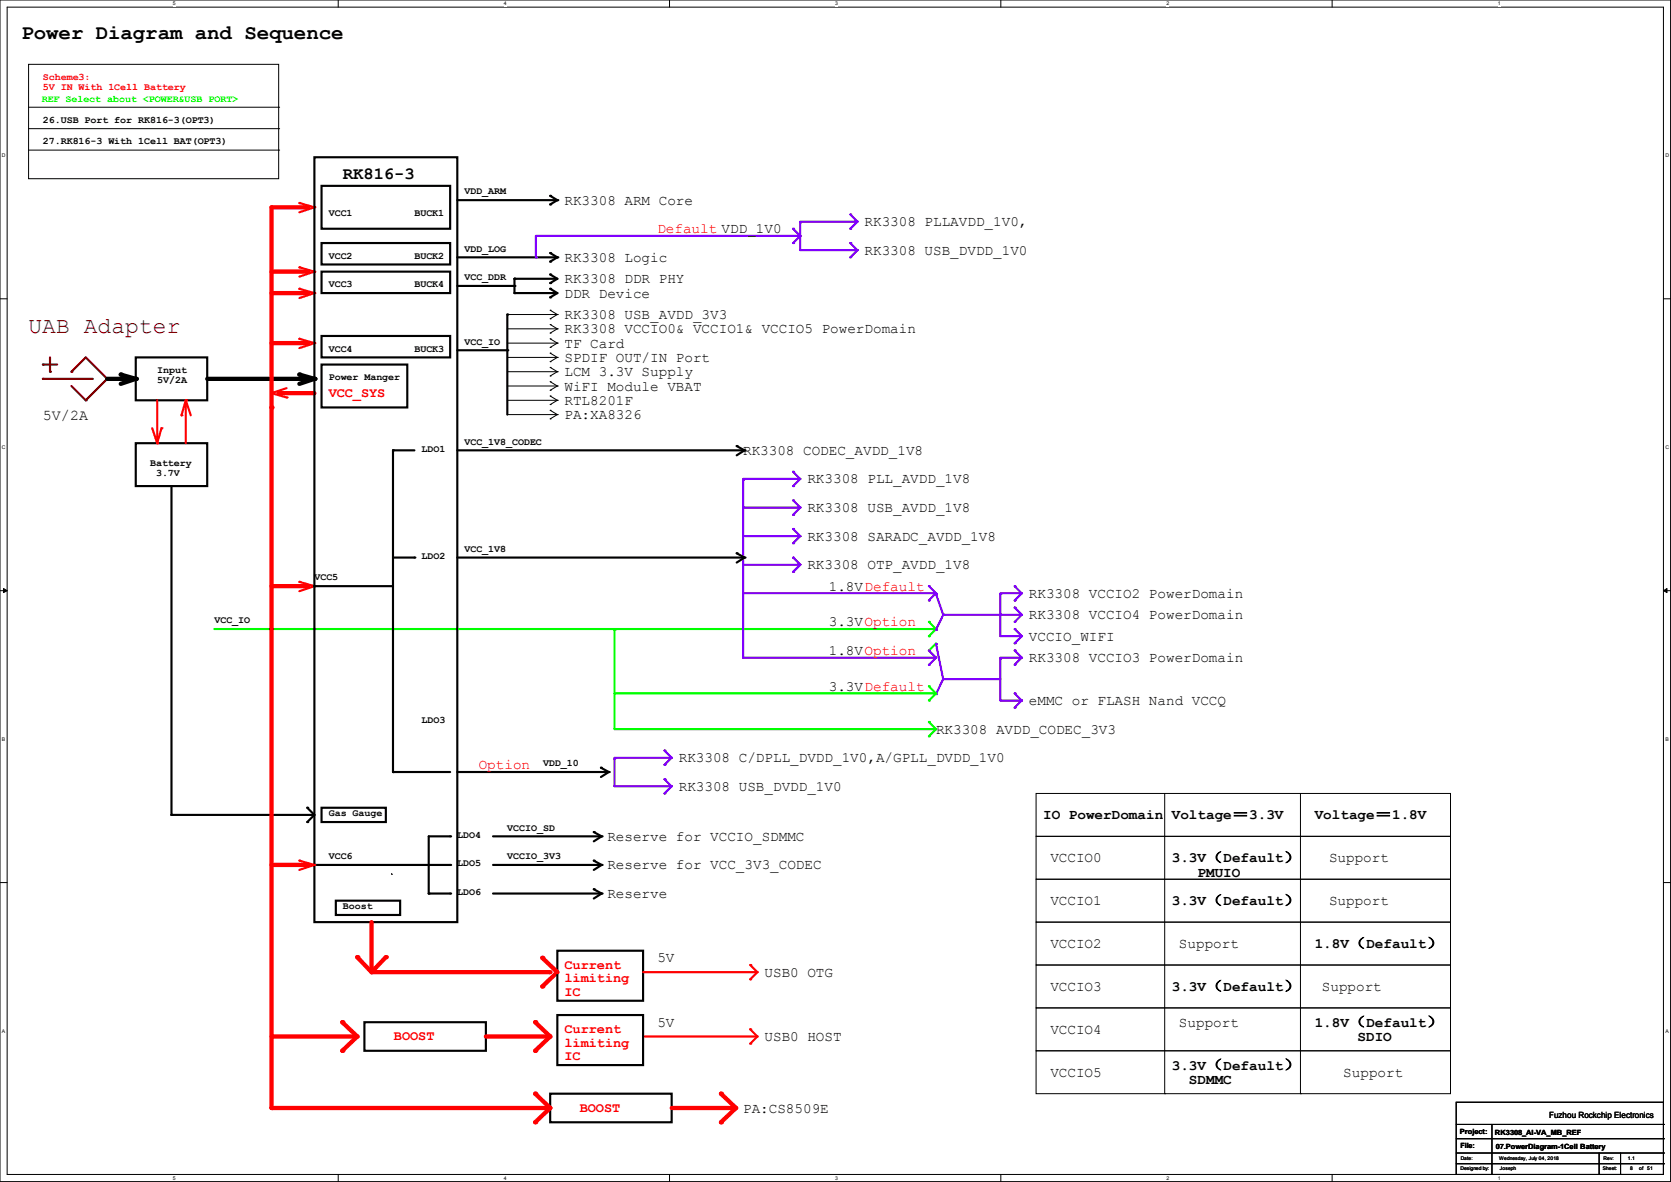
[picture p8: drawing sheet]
<svg xmlns="http://www.w3.org/2000/svg" width="297mm" height="210mm" viewBox="0 0 297 210" stroke-linecap="round" stroke-linejoin="round" font-family="sans-serif">
<path d="M0 0h296.9v209.9h-296.9zM1.3 1.3h294.4v207.4h-294.4z" fill="none" stroke="#000" stroke-width=".18"/>
<g fill="#fff">
<path d="M30.7 .1h.5v1h-.5z"/>
<path d="M30.7 208.8h.5v1h-.5z"/>
</g>
<path d="M60.1 0v1.3M60.1 208.7v1.2" fill="none" stroke="#000" stroke-width=".18"/>
<g fill="#fff">
<path d="M89.5 .1h.5v1h-.5z"/>
<path d="M89.5 208.8h.5v1h-.5z"/>
</g>
<path d="M119 0v1.3M119 208.7v1.2" fill="none" stroke="#000" stroke-width=".18"/>
<g fill="#fff">
<path d="M148.4 .1h.5v1h-.5z"/>
<path d="M148.4 208.8h.5v1h-.5z"/>
</g>
<path d="M177.9 0v1.3M177.9 208.7v1.2" fill="none" stroke="#000" stroke-width=".18"/>
<g fill="#fff">
<path d="M207.3 .1h.5v1h-.5z"/>
<path d="M207.3 208.8h.5v1h-.5z"/>
</g>
<path d="M236.8 0v1.3M236.8 208.7v1.2" fill="none" stroke="#000" stroke-width=".18"/>
<g fill="#fff">
<path d="M266.2 .1h.5v1h-.5z"/>
<path d="M266.2 208.8h.5v1h-.5z"/>
<path d="M.3 27.2h.7v1h-.7z"/>
<path d="M296 27.2h.6v1h-.6z"/>
<path d="M.3 79h.7v1h-.7z"/>
<path d="M296 79h.6v1h-.6z"/>
</g>
<path d="M0 53.1h1.3M295.7 53.1h1.2" fill="none" stroke="#000" stroke-width=".18"/>
<g fill="#fff">
<path d="M.3 130.9h.6v1h-.6z"/>
<path d="M296 130.9h.6v1h-.6z"/>
</g>
<path d="M0 104.9h1.3M295.7 104.9h1.2" fill="none" stroke="#000" stroke-width=".18"/>
<path d="M.6 104.6l.7 .3-.7 .4zM295.7 104.9l.6-.3v.7z" fill="#000" stroke="#000" stroke-width=".18"/>
<g fill="#fff">
<path d="M.3 182.7h.6v1h-.6z"/>
<path d="M296 182.7h.5v1h-.5z"/>
</g>
<path d="M0 156.8h1.3M295.7 156.8h1.2" fill="none" stroke="#000" stroke-width=".18"/>
<path d="M166.4 129.5l-1.3 1.3" fill="none" stroke="#0f0" stroke-width=".38"/>
<circle cx="165.1" cy="130.8" r=".19" fill="#0f0"/>
<path d="M109.2 129.5h57" fill="none" stroke="#0f0" stroke-width=".38"/>
<circle cx="166.2" cy="129.5" r=".19" fill="#0f0"/>
<path d="M165.1 128.3l1.3 1.2" fill="none" stroke="#0f0" stroke-width=".38"/>
<circle cx="165.1" cy="128.3" r=".19" fill="#0f0"/>
<path d="M177.8 105.5v7.5" fill="none" stroke="#8000ff" stroke-width=".38"/>
<circle cx="177.8" cy="105.5" r=".19" fill="#8000ff"/>
<path d="M180.3 104.1l1.3 1.3" fill="none" stroke="#8000ff" stroke-width=".38"/>
<circle cx="180.3" cy="104.1" r=".19" fill="#8000ff"/>
<path d="M181.6 105.4l-1.3 1.3" fill="none" stroke="#8000ff" stroke-width=".38"/>
<circle cx="180.3" cy="106.7" r=".19" fill="#8000ff"/>
<path d="M177.8 105.4h3.7" fill="none" stroke="#8000ff" stroke-width=".38"/>
<circle cx="181.5" cy="105.4" r=".19" fill="#8000ff"/>
<path d="M180.3 107.9l1.3 1.3" fill="none" stroke="#8000ff" stroke-width=".38"/>
<circle cx="180.3" cy="107.9" r=".19" fill="#8000ff"/>
<path d="M181.6 109.2l-1.3 1.3" fill="none" stroke="#8000ff" stroke-width=".38"/>
<circle cx="180.3" cy="110.5" r=".19" fill="#8000ff"/>
<path d="M177.8 109.2h3.7" fill="none" stroke="#8000ff" stroke-width=".38"/>
<circle cx="181.5" cy="109.2" r=".19" fill="#8000ff"/>
<path d="M167.8 109.2h10" fill="none" stroke="#8000ff" stroke-width=".38"/>
<circle cx="167.8" cy="109.2" r=".19" fill="#8000ff"/>
<path d="M132.1 105.4h34.1" fill="none" stroke="#8000ff" stroke-width=".38"/>
<circle cx="166.2" cy="105.4" r=".19" fill="#8000ff"/>
<path d="M38.1 111.8h128.1" fill="none" stroke="#0f0" stroke-width=".38"/>
<circle cx="166.2" cy="111.8" r=".19" fill="#0f0"/>
<path d="M166.4 111.8l-1.3 1.2" fill="none" stroke="#0f0" stroke-width=".38"/>
<circle cx="165.1" cy="113" r=".19" fill="#0f0"/>
<path d="M165.1 110.5l1.3 1.3" fill="none" stroke="#0f0" stroke-width=".38"/>
<circle cx="165.1" cy="110.5" r=".19" fill="#0f0"/>
<path d="M167.6 109.2l-1.2 2.7" fill="none" stroke="#8000ff" stroke-width=".38"/>
<circle cx="166.4" cy="111.9" r=".19" fill="#8000ff"/>
<path d="M165.1 104.1l1.3 1.3" fill="none" stroke="#8000ff" stroke-width=".38"/>
<circle cx="165.1" cy="104.1" r=".19" fill="#8000ff"/>
<path d="M166.4 105.4l-1.3 1.3" fill="none" stroke="#8000ff" stroke-width=".38"/>
<circle cx="165.1" cy="106.7" r=".19" fill="#8000ff"/>
<path d="M166.4 105.5l1.2 3.7" fill="none" stroke="#8000ff" stroke-width=".38"/>
<circle cx="166.4" cy="105.5" r=".19" fill="#8000ff"/>
<path d="M141 88.9l1.2 1.3" fill="none" stroke="#8000ff" stroke-width=".38"/>
<circle cx="141" cy="88.9" r=".19" fill="#8000ff"/>
<path d="M142.2 85.1l-1.2 1.3" fill="none" stroke="#8000ff" stroke-width=".38"/>
<circle cx="141" cy="86.4" r=".19" fill="#8000ff"/>
<path d="M141 83.8l1.2 1.3" fill="none" stroke="#8000ff" stroke-width=".38"/>
<circle cx="141" cy="83.8" r=".19" fill="#8000ff"/>
<path d="M132.1 85.1h10" fill="none" stroke="#8000ff" stroke-width=".38"/>
<circle cx="142.1" cy="85.1" r=".19" fill="#8000ff"/>
<path d="M142.2 90.2l-1.2 1.2" fill="none" stroke="#8000ff" stroke-width=".38"/>
<circle cx="141" cy="91.4" r=".19" fill="#8000ff"/>
<path d="M132.1 85.2v31.6" fill="none" stroke="#8000ff" stroke-width=".38"/>
<circle cx="132.1" cy="85.2" r=".19" fill="#8000ff"/>
<path d="M132.1 90.2h10" fill="none" stroke="#8000ff" stroke-width=".38"/>
<circle cx="142.1" cy="90.2" r=".19" fill="#8000ff"/>
<path d="M132.1 95.2h10" fill="none" stroke="#8000ff" stroke-width=".38"/>
<circle cx="142.1" cy="95.2" r=".19" fill="#8000ff"/>
<path d="M142.2 95.2l-1.2 1.3" fill="none" stroke="#8000ff" stroke-width=".38"/>
<circle cx="141" cy="96.5" r=".19" fill="#8000ff"/>
<path d="M141 94l1.2 1.2" fill="none" stroke="#8000ff" stroke-width=".38"/>
<circle cx="141" cy="94" r=".19" fill="#8000ff"/>
<path d="M141 99.1l1.2 1.2" fill="none" stroke="#8000ff" stroke-width=".38"/>
<circle cx="141" cy="99.1" r=".19" fill="#8000ff"/>
<path d="M132.1 100.3h10" fill="none" stroke="#8000ff" stroke-width=".38"/>
<circle cx="142.1" cy="100.3" r=".19" fill="#8000ff"/>
<path d="M142.2 100.3l-1.2 1.3" fill="none" stroke="#8000ff" stroke-width=".38"/>
<circle cx="141" cy="101.6" r=".19" fill="#8000ff"/>
<path d="M180.3 111.8l1.3 1.2" fill="none" stroke="#8000ff" stroke-width=".38"/>
<circle cx="180.3" cy="111.8" r=".19" fill="#8000ff"/>
<path d="M181.6 113l-1.3 1.3" fill="none" stroke="#8000ff" stroke-width=".38"/>
<circle cx="180.3" cy="114.3" r=".19" fill="#8000ff"/>
<path d="M177.8 113h3.7" fill="none" stroke="#8000ff" stroke-width=".38"/>
<circle cx="181.5" cy="113" r=".19" fill="#8000ff"/>
<path d="M184.1 156.2h73.7v7.6h-73.7zM184.1 148.6h73.7v7.6h-73.7zM184.1 141h73.7v7.6h-73.7zM207 141v53.3M231.1 141v53.3M184.1 179.1h73.7v7.6h-73.7zM184.1 163.8h73.7v7.6h-73.7zM184.1 171.4h73.7v7.7h-73.7zM184.1 186.7h73.7v7.6h-73.7zM207 194.3h.1M231.1 194.3h.1" fill="none" stroke="#000" stroke-width=".18"/>
<path d="M15.2 63.5l-2.5 2.5" fill="none" stroke="#800000" stroke-width=".38"/>
<circle cx="12.7" cy="66" r=".19" fill="#800000"/>
<path d="M19 67.3l-3.8 3.8" fill="none" stroke="#800000" stroke-width=".38"/>
<circle cx="19" cy="67.3" r=".19" fill="#800000"/>
<path d="M15.2 63.5l3.8 3.8" fill="none" stroke="#800000" stroke-width=".38"/>
<circle cx="19" cy="67.3" r=".19" fill="#800000"/>
<path d="M8.9 63.5v2.5" fill="none" stroke="#800000" stroke-width=".38"/>
<circle cx="8.9" cy="66" r=".19" fill="#800000"/>
<path d="M7.6 64.8h2.6" fill="none" stroke="#800000" stroke-width=".38"/>
<circle cx="7.6" cy="64.8" r=".19" fill="#800000"/>
<path d="M7.6 67.3h8.9" fill="none" stroke="#800000" stroke-width=".38"/>
<circle cx="7.6" cy="67.3" r=".19" fill="#800000"/>
<path d="M12.7 68.6l2.5 2.5" fill="none" stroke="#800000" stroke-width=".38"/>
<circle cx="15.2" cy="71.1" r=".19" fill="#800000"/>
<path d="M57.1 33h22.9v7.6h-22.9zM81.3 35.6h17.8M57.1 48.3h22.9v3.8h-22.9zM57.1 43.2h22.9v3.8h-22.9zM81.3 50.8h10.1M81.3 45.7h17.8M99.1 49.5h-7.7v2.6h7.7M69.8 80v57.2M55.9 153.7h20.3M76.2 148.6v10.1" fill="none" stroke="#000" stroke-width=".38"/>
<g fill="#000">
<circle cx="99.1" cy="35.6" r=".19"/>
<circle cx="91.4" cy="52.1" r=".19"/>
<circle cx="91.4" cy="49.5" r=".19"/>
<circle cx="91.4" cy="50.8" r=".19"/>
<circle cx="99.1" cy="45.7" r=".19"/>
<circle cx="69.8" cy="137.2" r=".19"/>
<circle cx="55.9" cy="153.7" r=".19"/>
<circle cx="76.2" cy="158.7" r=".19"/>
</g>
<path d="M48.3 104.1h6.3" fill="none" stroke="#f00" stroke-width=".76"/>
<circle cx="54.6" cy="104.1" r=".38" fill="#f00"/>
<path d="M55.9 104.1l-2.7 .9" fill="none" stroke="#f00" stroke-width=".38"/>
<circle cx="55.9" cy="104.1" r=".19" fill="#f00"/>
<path d="M53.2 103.4l2.7 .7" fill="none" stroke="#f00" stroke-width=".38"/>
<circle cx="53.2" cy="103.4" r=".19" fill="#f00"/>
<g fill="none" stroke="#000" stroke-width=".38">
<path d="M97.8 34.8l1.3 .8-1.3 .7M57.1 59.7h22.9v3.8h-22.9zM97.8 45l1.3 .7-1.3 .8M97.8 48.8l1.3 .7-1.3 .8M97.8 51.3l1.3 .8-1.3 .7M24.1 78.7h12.7v7.7h-12.7zM24.1 63.5h12.7v7.6h-12.7zM57.1 64.8h15.3v7.6h-15.3zM30.5 86.4v58.4h25.4M69.8 99.1h3.9M81.3 99.1h50.8M130.9 98.3l1.4 .8-1.4 .8"/>
<path d="M55.9 104.1h13.9M69.8 137.2h10.2M54.6 143.5l1.3 1.3M55.9 144.8l-1.3 1.2M57.1 143.5h11.5v2.5h-11.5zM87.6 158.7h19.1M105.5 158l1.4 .7-1.4 .9"/>
</g>
<g fill="#000">
<circle cx="97.8" cy="36.3" r=".19"/>
<circle cx="97.8" cy="34.8" r=".19"/>
<circle cx="97.8" cy="46.5" r=".19"/>
<circle cx="97.8" cy="50.3" r=".19"/>
<circle cx="97.8" cy="51.3" r=".19"/>
<circle cx="97.8" cy="52.8" r=".19"/>
<circle cx="97.8" cy="45" r=".19"/>
<circle cx="97.8" cy="48.8" r=".19"/>
<circle cx="73.7" cy="99.1" r=".19"/>
<circle cx="130.9" cy="98.3" r=".19"/>
<circle cx="132.1" cy="99.1" r=".19"/>
<circle cx="132.3" cy="99.1" r=".19"/>
<circle cx="55.9" cy="104.1" r=".19"/>
<circle cx="69.8" cy="137.2" r=".19"/>
<circle cx="30.5" cy="144.8" r=".19"/>
<circle cx="54.6" cy="143.5" r=".19"/>
<circle cx="54.6" cy="146" r=".19"/>
<circle cx="105.5" cy="158" r=".19"/>
<circle cx="106.7" cy="158.7" r=".19"/>
<circle cx="106.9" cy="158.7" r=".19"/>
</g>
<g fill="none" stroke="#000" stroke-width=".18">
<path d="M97.8 55.1h.1M97.8 56.6h.1M97.8 57.7h.1M97.8 59.2h.1M97.8 55.1l1.3 .8-1.3 .7M97.8 57.7l1.3 .7-1.3 .8M90.2 71.1h8.9M90.2 73.7h8.9M97.8 60.2h.1M97.8 61.7h.1M97.8 62.7h.1M97.8 64.3h.1"/>
<path d="M97.8 65.3h.1M97.8 66.8h.1M97.8 67.8h.1M97.8 69.3h.1M97.8 70.4h.1M97.8 71.9h.1M97.8 72.9h.1M97.8 74.4h.1M97.8 60.2l1.3 .8-1.3 .7M97.8 62.7l1.3 .8-1.3 .8M97.8 65.3l1.3 .7-1.3 .8M97.8 67.8l1.3 .8-1.3 .7"/>
<path d="M97.8 70.4l1.3 .7M97.8 72.9l1.3 .8M99.1 71.1h.1M99.1 73.7h.1M99.1 71.1l-1.3 .8M99.1 73.7l-1.3 .7"/>
</g>
<path d="M33 71.1l-.7 2.7" fill="none" stroke="#f00" stroke-width=".38"/>
<circle cx="32.3" cy="73.8" r=".19" fill="#f00"/>
<path d="M33 71.1l.9 2.7" fill="none" stroke="#f00" stroke-width=".38"/>
<circle cx="33" cy="71.1" r=".19" fill="#f00"/>
<path d="M33 71.1v7.6" fill="none" stroke="#f00" stroke-width=".38"/>
<circle cx="33" cy="71.1" r=".19" fill="#f00"/>
<path d="M28.7 76.1l-.8 2.6" fill="none" stroke="#f00" stroke-width=".38"/>
<circle cx="28.7" cy="76.1" r=".19" fill="#f00"/>
<path d="M27.1 76.1l.8 2.6" fill="none" stroke="#f00" stroke-width=".38"/>
<circle cx="27.9" cy="78.7" r=".19" fill="#f00"/>
<path d="M27.9 71.1v7.6" fill="none" stroke="#f00" stroke-width=".38"/>
<circle cx="27.9" cy="78.7" r=".19" fill="#f00"/>
<path d="M50.9 69l-2.6 .8" fill="none" stroke="#f00" stroke-width=".38"/>
<circle cx="48.3" cy="69.8" r=".19" fill="#f00"/>
<path d="M49.5 69.8h6.4" fill="none" stroke="#f00" stroke-width=".76"/>
<circle cx="49.5" cy="69.8" r=".38" fill="#f00"/>
<path d="M48.3 69.8l2.6 .8" fill="none" stroke="#f00" stroke-width=".38"/>
<circle cx="50.9" cy="70.6" r=".19" fill="#f00"/>
<path d="M36.8 67.3h19.1M53.2 66.5l2.7 .8M55.9 67.3l-2.7 .9" fill="none" stroke="#000" stroke-width=".76"/>
<g fill="#000">
<circle cx="53.2" cy="66.5" r=".38"/>
<circle cx="55.9" cy="67.3" r=".38"/>
<circle cx="69.8" cy="80" r=".19"/>
<circle cx="80" cy="148.6" r=".19"/>
</g>
<path d="M69.8 80h3.9M76.2 148.6h3.8" fill="none" stroke="#000" stroke-width=".38"/>
<path d="M90.2 58.4h8.9M99.1 58.4h.1" fill="none" stroke="#000" stroke-width=".18"/>
<path d="M53.2 60.2l2.7 .8" fill="none" stroke="#f00" stroke-width=".38"/>
<circle cx="53.2" cy="60.2" r=".19" fill="#f00"/>
<path d="M55.9 61l-2.7 .8" fill="none" stroke="#f00" stroke-width=".38"/>
<circle cx="55.9" cy="61" r=".19" fill="#f00"/>
<path d="M48.3 61h6.3" fill="none" stroke="#f00" stroke-width=".76"/>
<circle cx="54.6" cy="61" r=".38" fill="#f00"/>
<path d="M48.3 48.3h6.3" fill="none" stroke="#f00" stroke-width=".76"/>
<circle cx="54.6" cy="48.3" r=".38" fill="#f00"/>
<path d="M53.2 47.5l2.7 .8" fill="none" stroke="#f00" stroke-width=".38"/>
<circle cx="53.2" cy="47.5" r=".19" fill="#f00"/>
<path d="M55.9 48.3l-2.7 .8" fill="none" stroke="#f00" stroke-width=".38"/>
<circle cx="55.9" cy="48.3" r=".19" fill="#f00"/>
<path d="M48.3 36.8v35.6" fill="none" stroke="#f00" stroke-width=".76"/>
<circle cx="48.3" cy="72.4" r=".38" fill="#f00"/>
<path d="M55.9 52.1l-2.7 .9" fill="none" stroke="#f00" stroke-width=".38"/>
<circle cx="55.9" cy="52.1" r=".19" fill="#f00"/>
<path d="M48.3 36.8h6.3" fill="none" stroke="#f00" stroke-width=".76"/>
<circle cx="54.6" cy="36.8" r=".38" fill="#f00"/>
<path d="M53.2 36.1l2.7 .7" fill="none" stroke="#f00" stroke-width=".38"/>
<circle cx="53.2" cy="36.1" r=".19" fill="#f00"/>
<path d="M55.9 36.8l-2.7 .9" fill="none" stroke="#f00" stroke-width=".38"/>
<circle cx="55.9" cy="36.8" r=".19" fill="#f00"/>
<path d="M81.3 62.2h8.9" fill="none" stroke="#000" stroke-width=".38"/>
<circle cx="90.2" cy="62.2" r=".19" fill="#000"/>
<path d="M48.3 52.1h6.3" fill="none" stroke="#f00" stroke-width=".76"/>
<circle cx="54.6" cy="52.1" r=".38" fill="#f00"/>
<path d="M53.2 51.3l2.7 .8" fill="none" stroke="#f00" stroke-width=".38"/>
<circle cx="53.2" cy="51.3" r=".19" fill="#f00"/>
<path d="M55.9 27.9h25.4v135.9h-25.4zM90.2 55.9v17.8M76.2 153.7h3.8M76.2 158.7h3.8" fill="none" stroke="#000" stroke-width=".38"/>
<g fill="#000">
<circle cx="90.2" cy="55.9" r=".19"/>
<circle cx="80" cy="153.7" r=".19"/>
<circle cx="80" cy="158.7" r=".19"/>
</g>
<path d="M90.2 55.9h8.9M99.1 55.9h.1M90.2 61h8.9M90.2 63.5h8.9M90.2 66h8.9M90.2 68.6h8.9M99.1 61h.1M99.1 63.5h.1M99.1 66h.1M99.1 68.6h.1M69.6 155.3h.1M69.6 155.2v.1" fill="none" stroke="#000" stroke-width=".18"/>
<path d="M53.2 152.9l2.7 .8" fill="none" stroke="#f00" stroke-width=".38"/>
<circle cx="53.2" cy="152.9" r=".19" fill="#f00"/>
<path d="M55.9 153.7l-2.7 .9" fill="none" stroke="#f00" stroke-width=".38"/>
<circle cx="55.9" cy="153.7" r=".19" fill="#f00"/>
<path d="M48.3 153.7h6.3" fill="none" stroke="#f00" stroke-width=".76"/>
<circle cx="54.6" cy="153.7" r=".38" fill="#f00"/>
<path d="M19 67.3h5.1M21.5 66.5l2.6 .8M24.1 67.3l-2.6 .9" fill="none" stroke="#000" stroke-width=".76"/>
<g fill="#000">
<circle cx="21.5" cy="66.5" r=".38"/>
<circle cx="24.1" cy="67.3" r=".38"/>
<circle cx="106.8" cy="136.4" r=".19"/>
<circle cx="107.9" cy="137.2" r=".19"/>
<circle cx="108.2" cy="137.2" r=".19"/>
</g>
<path d="M81.3 137.2h26.6M106.8 136.4l1.4 .8-1.4 .8" fill="none" stroke="#000" stroke-width=".38"/>
<path d="M118.1 133.3l1.3 1.3" fill="none" stroke="#8000ff" stroke-width=".38"/>
<circle cx="118.1" cy="133.3" r=".19" fill="#8000ff"/>
<path d="M119.4 139.7l-1.3 1.3" fill="none" stroke="#8000ff" stroke-width=".38"/>
<circle cx="118.1" cy="141" r=".19" fill="#8000ff"/>
<path d="M109.2 139.7h10.1" fill="none" stroke="#8000ff" stroke-width=".38"/>
<circle cx="119.3" cy="139.7" r=".19" fill="#8000ff"/>
<path d="M118.1 138.4l1.3 1.3" fill="none" stroke="#8000ff" stroke-width=".38"/>
<circle cx="118.1" cy="138.4" r=".19" fill="#8000ff"/>
<path d="M119.4 134.6l-1.3 1.3" fill="none" stroke="#8000ff" stroke-width=".38"/>
<circle cx="118.1" cy="135.9" r=".19" fill="#8000ff"/>
<path d="M109.2 134.7v5" fill="none" stroke="#8000ff" stroke-width=".38"/>
<circle cx="109.2" cy="134.7" r=".19" fill="#8000ff"/>
<path d="M109.2 134.6h10.1" fill="none" stroke="#8000ff" stroke-width=".38"/>
<circle cx="119.3" cy="134.6" r=".19" fill="#8000ff"/>
<path d="M130.9 79.2l1.4 .8-1.4 .9M81.3 80h50.8" fill="none" stroke="#000" stroke-width=".38"/>
<g fill="#000">
<circle cx="130.9" cy="79.2" r=".19"/>
<circle cx="132.1" cy="80" r=".19"/>
<circle cx="132.3" cy="80" r=".19"/>
</g>
<path d="M177.8 117v7.5" fill="none" stroke="#8000ff" stroke-width=".38"/>
<circle cx="177.8" cy="117" r=".19" fill="#8000ff"/>
<path d="M180.3 115.6l1.3 1.2" fill="none" stroke="#8000ff" stroke-width=".38"/>
<circle cx="180.3" cy="115.6" r=".19" fill="#8000ff"/>
<path d="M181.6 116.8l-1.3 1.3" fill="none" stroke="#8000ff" stroke-width=".38"/>
<circle cx="180.3" cy="118.1" r=".19" fill="#8000ff"/>
<path d="M177.8 116.8h3.7" fill="none" stroke="#8000ff" stroke-width=".38"/>
<circle cx="181.5" cy="116.8" r=".19" fill="#8000ff"/>
<path d="M180.3 123.2l1.3 1.3" fill="none" stroke="#8000ff" stroke-width=".38"/>
<circle cx="180.3" cy="123.2" r=".19" fill="#8000ff"/>
<path d="M181.6 124.5l-1.3 1.2" fill="none" stroke="#8000ff" stroke-width=".38"/>
<circle cx="180.3" cy="125.7" r=".19" fill="#8000ff"/>
<path d="M177.8 124.5h3.7" fill="none" stroke="#8000ff" stroke-width=".38"/>
<circle cx="181.5" cy="124.5" r=".19" fill="#8000ff"/>
<path d="M166.4 114.3l-1.3 1.3" fill="none" stroke="#0f0" stroke-width=".38"/>
<circle cx="165.1" cy="115.6" r=".19" fill="#0f0"/>
<path d="M167.6 120.6l-1.2 2.7" fill="none" stroke="#8000ff" stroke-width=".38"/>
<circle cx="166.4" cy="123.3" r=".19" fill="#8000ff"/>
<path d="M166.4 114.4l1.2 6.2" fill="none" stroke="#8000ff" stroke-width=".38"/>
<circle cx="166.4" cy="114.4" r=".19" fill="#8000ff"/>
<path d="M167.8 120.6h10" fill="none" stroke="#8000ff" stroke-width=".38"/>
<circle cx="167.8" cy="120.6" r=".19" fill="#8000ff"/>
<path d="M132.1 116.8h34.1" fill="none" stroke="#8000ff" stroke-width=".38"/>
<circle cx="166.2" cy="116.8" r=".19" fill="#8000ff"/>
<path d="M165.1 115.6l1.3 1.2" fill="none" stroke="#8000ff" stroke-width=".38"/>
<circle cx="165.1" cy="115.6" r=".19" fill="#8000ff"/>
<path d="M166.4 116.8l-1.3 1.3" fill="none" stroke="#8000ff" stroke-width=".38"/>
<circle cx="165.1" cy="118.1" r=".19" fill="#8000ff"/>
<path d="M166.4 123.2l-1.3 1.3" fill="none" stroke="#0f0" stroke-width=".38"/>
<circle cx="165.1" cy="124.5" r=".19" fill="#0f0"/>
<path d="M109.2 123.2h57" fill="none" stroke="#0f0" stroke-width=".38"/>
<circle cx="166.2" cy="123.2" r=".19" fill="#0f0"/>
<path d="M165.1 121.9l1.3 1.3" fill="none" stroke="#0f0" stroke-width=".38"/>
<circle cx="165.1" cy="121.9" r=".19" fill="#0f0"/>
<path d="M109.2 111.9v17.6" fill="none" stroke="#0f0" stroke-width=".38"/>
<circle cx="109.2" cy="111.9" r=".19" fill="#0f0"/>
<path d="M87.6 153.7h19.1M87.6 148.6h19.1M105.5 152.9l1.4 .8-1.4 .9M105.5 147.8l1.4 .8-1.4 .9" fill="none" stroke="#000" stroke-width=".38"/>
<g fill="#000">
<circle cx="105.5" cy="147.8" r=".19"/>
<circle cx="105.5" cy="152.9" r=".19"/>
<circle cx="106.7" cy="153.7" r=".19"/>
<circle cx="106.7" cy="148.6" r=".19"/>
<circle cx="106.9" cy="153.7" r=".19"/>
<circle cx="106.9" cy="148.6" r=".19"/>
</g>
<path d="M134.6 184.1l-1.3 1.3" fill="none" stroke="#f00" stroke-width=".38"/>
<circle cx="133.3" cy="185.4" r=".19" fill="#f00"/>
<path d="M114.3 184.1h20.2" fill="none" stroke="#f00" stroke-width=".38"/>
<circle cx="134.5" cy="184.1" r=".19" fill="#f00"/>
<path d="M133.3 182.9l1.3 1.2" fill="none" stroke="#f00" stroke-width=".38"/>
<circle cx="133.3" cy="182.9" r=".19" fill="#f00"/>
<path d="M99.1 172.7l-2.7 2.6" fill="none" stroke="#f00" stroke-width=".76"/>
<circle cx="96.4" cy="175.3" r=".38" fill="#f00"/>
<path d="M99.1 168.9h15.2v8.9h-15.2z" fill="none" stroke="#000" stroke-width=".38"/>
<path d="M96.4 170.2l2.7 2.5" fill="none" stroke="#f00" stroke-width=".76"/>
<circle cx="96.4" cy="170.2" r=".38" fill="#f00"/>
<path d="M99.1 180.3h15.2v8.9h-15.2z" fill="none" stroke="#000" stroke-width=".38"/>
<path d="M134.6 172.7l-1.3 1.3" fill="none" stroke="#f00" stroke-width=".38"/>
<circle cx="133.3" cy="174" r=".19" fill="#f00"/>
<path d="M114.3 172.7h20.2" fill="none" stroke="#f00" stroke-width=".38"/>
<circle cx="134.5" cy="172.7" r=".19" fill="#f00"/>
<path d="M133.3 171.4l1.3 1.3" fill="none" stroke="#f00" stroke-width=".38"/>
<circle cx="133.3" cy="171.4" r=".19" fill="#f00"/>
<path d="M97.8 194.3h21.6v5.1h-21.6z" fill="none" stroke="#000" stroke-width=".38"/>
<path d="M130.8 196.8l-2.7 2.6" fill="none" stroke="#f00" stroke-width=".76"/>
<circle cx="128.1" cy="199.4" r=".38" fill="#f00"/>
<path d="M119.4 196.8h11.3" fill="none" stroke="#f00" stroke-width=".76"/>
<circle cx="130.7" cy="196.8" r=".38" fill="#f00"/>
<path d="M128.1 194.3l2.7 2.5" fill="none" stroke="#f00" stroke-width=".76"/>
<circle cx="128.1" cy="194.3" r=".38" fill="#f00"/>
<path d="M48.3 72.4v124.4" fill="none" stroke="#f00" stroke-width=".76"/>
<circle cx="48.3" cy="196.8" r=".38" fill="#f00"/>
<path d="M97.8 196.8l-2.7 2.6" fill="none" stroke="#f00" stroke-width=".76"/>
<circle cx="95.1" cy="199.4" r=".38" fill="#f00"/>
<path d="M95.1 194.3l2.7 2.5" fill="none" stroke="#f00" stroke-width=".76"/>
<circle cx="95.1" cy="194.3" r=".38" fill="#f00"/>
<path d="M48.3 196.8h49.4" fill="none" stroke="#f00" stroke-width=".76"/>
<circle cx="97.7" cy="196.8" r=".38" fill="#f00"/>
<path d="M64.8 181.6h21.6v5.1h-21.6z" fill="none" stroke="#000" stroke-width=".38"/>
<path d="M97.8 184.1l-2.7 2.6" fill="none" stroke="#f00" stroke-width=".76"/>
<circle cx="95.1" cy="186.7" r=".38" fill="#f00"/>
<path d="M86.4 184.1h11.3" fill="none" stroke="#f00" stroke-width=".76"/>
<circle cx="97.7" cy="184.1" r=".38" fill="#f00"/>
<path d="M95.1 181.6l2.7 2.5" fill="none" stroke="#f00" stroke-width=".76"/>
<circle cx="95.1" cy="181.6" r=".38" fill="#f00"/>
<path d="M63.5 184.1l-2.7 2.6" fill="none" stroke="#f00" stroke-width=".76"/>
<circle cx="60.8" cy="186.7" r=".38" fill="#f00"/>
<path d="M48.3 184.1h15.1" fill="none" stroke="#f00" stroke-width=".76"/>
<circle cx="63.4" cy="184.1" r=".38" fill="#f00"/>
<path d="M60.8 181.6l2.7 2.5" fill="none" stroke="#f00" stroke-width=".76"/>
<circle cx="60.8" cy="181.6" r=".38" fill="#f00"/>
<path d="M59.7 160h11.4v2.6h-11.4z" fill="none" stroke="#000" stroke-width=".38"/>
<path d="M66 172.7h31.7" fill="none" stroke="#f00" stroke-width=".76"/>
<circle cx="97.7" cy="172.7" r=".38" fill="#f00"/>
<path d="M63.5 170.1l2.5 2.6" fill="none" stroke="#f00" stroke-width=".76"/>
<circle cx="63.5" cy="170.1" r=".38" fill="#f00"/>
<path d="M66 163.8v8.8" fill="none" stroke="#f00" stroke-width=".76"/>
<circle cx="66" cy="172.6" r=".38" fill="#f00"/>
<path d="M68.6 170.1l-2.6 2.6" fill="none" stroke="#f00" stroke-width=".76"/>
<circle cx="68.6" cy="170.1" r=".38" fill="#f00"/>
<path d="M5.1 11.4h44.4v20.3h-44.4zM5.1 19h44.4M49.5 19h.1M5.1 26.7h44.4M5.1 22.9h44.4M49.5 26.7h.1M49.5 22.9h.1" fill="none" stroke="#000" stroke-width=".18"/>
<path d="M95.2 41.9h46.9" fill="none" stroke="#8000ff" stroke-width=".38"/>
<circle cx="142.1" cy="41.9" r=".19" fill="#8000ff"/>
<path d="M141 40.6l1.2 1.3" fill="none" stroke="#8000ff" stroke-width=".38"/>
<circle cx="141" cy="40.6" r=".19" fill="#8000ff"/>
<path d="M142.2 41.9l-1.2 1.3" fill="none" stroke="#8000ff" stroke-width=".38"/>
<circle cx="141" cy="43.2" r=".19" fill="#8000ff"/>
<path d="M151.1 38.1l1.3 1.3" fill="none" stroke="#8000ff" stroke-width=".38"/>
<circle cx="151.1" cy="38.1" r=".19" fill="#8000ff"/>
<path d="M152.4 44.4l-1.3 1.3" fill="none" stroke="#8000ff" stroke-width=".38"/>
<circle cx="151.1" cy="45.7" r=".19" fill="#8000ff"/>
<path d="M142.2 44.4h10.1" fill="none" stroke="#8000ff" stroke-width=".38"/>
<circle cx="152.3" cy="44.4" r=".19" fill="#8000ff"/>
<path d="M151.1 43.2l1.3 1.2" fill="none" stroke="#8000ff" stroke-width=".38"/>
<circle cx="151.1" cy="43.2" r=".19" fill="#8000ff"/>
<path d="M152.4 39.4l-1.3 1.2" fill="none" stroke="#8000ff" stroke-width=".38"/>
<circle cx="151.1" cy="40.6" r=".19" fill="#8000ff"/>
<path d="M142.2 39.5v4.9" fill="none" stroke="#8000ff" stroke-width=".38"/>
<circle cx="142.2" cy="39.5" r=".19" fill="#8000ff"/>
<path d="M142.2 39.4h10.1" fill="none" stroke="#8000ff" stroke-width=".38"/>
<circle cx="152.3" cy="39.4" r=".19" fill="#8000ff"/>
<path d="M95.2 41.9v3.8" fill="none" stroke="#8000ff" stroke-width=".38"/>
<circle cx="95.2" cy="45.7" r=".19" fill="#8000ff"/>
<g fill="none" stroke="#000" stroke-width=".18">
<path d="M258.8 195.8h36.9v12.9h-36.9zM258.8 199.8h36.9M265.2 199.8v8.9M295.7 199.8h.1M258.8 202.3h36.9M258.8 204.9h36.9M258.8 206.8h36.9M265.2 208.7h.1M284.2 208.7h.1M284.2 204.9v3.8M288 208.7h.1M288 204.9v3.8"/>
<path d="M295.7 202.3h.1M295.7 204.9h.1M295.7 206.8h.1"/>
</g>
<text font-size="4.1" fill="#800000" x="5.1" y="59.1">UAB Adapter</text>
<text font-size="3.7" x="3.8" y="6.9">Power Diagram and Sequence</text>
<text font-size="3" x="61" y="31.8">RK816-3</text>
<text font-size="2.7" x="7.6" y="74.5">5V/2A</text>
<g font-size="2.5">
<text x="100.3" y="36.4">RK3308 ARM Core</text>
<text x="153.7" y="40.2">RK3308 PLLAVDD_1V0,</text>
<text x="100.3" y="46.5">RK3308 Logic</text>
<text x="153.7" y="45.3">RK3308 USB_DVDD_1V0</text>
<text x="100.3" y="50.3">RK3308 DDR PHY</text>
<text x="100.3" y="52.9">DDR Device</text>
<text x="100.3" y="59.2">RK3308 VCCIO0&amp; VCCIO1&amp; VCCIO5 PowerDomain</text>
<text x="100.3" y="56.7">RK3308 USB_AVDD_3V3</text>
<text x="100.3" y="61.8">TF Card</text>
<text x="100.3" y="64.3">SPDIF OUT/IN Port</text>
<text x="100.3" y="71.9">RTL8201F</text>
<text x="100.3" y="69.4">WiFI Module VBAT</text>
<text x="100.3" y="66.8">LCM 3.3V Supply</text>
<text x="100.3" y="74.5">PA:XA8326</text>
<text x="132.1" y="80.8">RK3308 CODEC_AVDD_1V8</text>
<text x="143.5" y="85.9">RK3308 PLL_AVDD_1V8</text>
<text x="143.5" y="91">RK3308 USB_AVDD_1V8</text>
<text x="143.5" y="96.1">RK3308 SARADC_AVDD_1V8</text>
<text x="143.5" y="101.1">RK3308 OTP_AVDD_1V8</text>
<text x="147.3" y="104.9">1.8VDefault</text>
<text x="182.9" y="106.2">RK3308 VCCIO2 PowerDomain</text>
<text x="147.3" y="111.3">3.3VOption</text>
<text x="182.9" y="110">RK3308 VCCIO4 PowerDomain</text>
<text x="182.9" y="113.8">VCCIO_WIFI</text>
<text x="147.3" y="116.4">1.8VOption</text>
<text x="182.9" y="117.6">RK3308 VCCIO3 PowerDomain</text>
<text x="147.3" y="122.7">3.3VDefault</text>
<text x="182.9" y="125.3">eMMC or FLASH Nand VCCQ</text>
<text x="166.4" y="130.3">RK3308 AVDD_CODEC_3V3</text>
<text x="120.6" y="135.4">RK3308 C/DPLL_DVDD_1V0,A/GPLL_DVDD_1V0</text>
<text x="120.6" y="140.5">RK3308 USB_DVDD_1V0</text>
<text x="107.9" y="149.4">Reserve for VCCIO_SDMMC</text>
<text x="185.4" y="145.6">IO PowerDomain</text>
<text x="208.3" y="145.6">Voltage＝3.3V</text>
<text x="233.7" y="145.6">Voltage＝1.8V</text>
<text x="107.9" y="154.5">Reserve for VCC_3V3_CODEC</text>
<text x="186.7" y="153.2">VCCIO0</text>
<text x="208.3" y="153.2">3.3V（Default）</text>
<text x="212.8" y="155.7">PMUIO</text>
<text x="236.2" y="153.2">Support</text>
<text x="107.9" y="159.6">Reserve</text>
<text x="186.7" y="160.8">VCCIO1</text>
<text x="208.3" y="160.8">3.3V（Default）</text>
<text x="236.2" y="160.8">Support</text>
<text x="116.8" y="171">5V</text>
<text x="135.9" y="173.5">USB0 OTG</text>
<text x="186.7" y="168.4">VCCIO2</text>
<text x="209.5" y="168.4">Support</text>
<text x="233.7" y="168.4">1.8V（Default）</text>
<text x="186.7" y="176.1">VCCIO3</text>
<text x="208.3" y="176.1">3.3V（Default）</text>
<text x="234.9" y="176.1">Support</text>
<text x="116.8" y="182.4">5V</text>
<text x="135.9" y="185">USB0 HOST</text>
<text x="186.7" y="183.7">VCCIO4</text>
<text x="209.5" y="182.4">Support</text>
<text x="233.7" y="182.4">1.8V（Default）</text>
<text x="241.3" y="185">SDIO</text>
<text x="186.7" y="191.3">VCCIO5</text>
<text x="208.3" y="190">3.3V（Default）</text>
<text x="238.8" y="191.3">Support</text>
<text x="132.1" y="197.7">PA:CS8509E</text>
<text x="211.3" y="192.6">SDMMC</text>
</g>
<g font-size="2.5" fill="#f00">
<text x="116.8" y="41.4">Default VDD_1V0</text>
<text x="85.1" y="136.7">Option</text>
</g>
<g font-size="2.4" fill="#f00">
<text x="58.4" y="70.5">VCC_SYS</text>
<text x="100.3" y="172.1">Current</text>
<text x="100.3" y="174.5">limiting</text>
<text x="100.3" y="177">IC</text>
<text x="70" y="184.8">BOOST</text>
<text x="100.3" y="183.6">Current</text>
<text x="100.3" y="186">limiting</text>
<text x="100.3" y="188.4">IC</text>
<text x="103" y="197.5">BOOST</text>
</g>
<g font-size="1.8" fill="#f00">
<text x="7.6" y="14.2">Scheme3:</text>
<text x="7.6" y="16">5V IN With 1Cell Battery</text>
</g>
<text font-size="1.8" fill="#0f0" x="7.4" y="18">REF Select about &lt;POWER&amp;USB PORT&gt;</text>
<g font-size="1.8">
<text x="7.6" y="21.8">26.USB Port for RK816-3(OPT3)</text>
<text x="7.6" y="25.7">27.RK816-3 With 1Cell BAT(OPT3)</text>
<text x="82.5" y="34.5">VDD_ARM</text>
<text x="58.4" y="38.4">VCC1</text>
<text x="73.7" y="38.4">BUCK1</text>
<text x="58.4" y="46">VCC2</text>
<text x="73.7" y="46">BUCK2</text>
<text x="82.5" y="44.7">VDD_LOG</text>
<text x="58.4" y="51.1">VCC3</text>
<text x="73.7" y="51.1">BUCK4</text>
<text x="82.5" y="49.8">VCC_DDR</text>
<text x="58.4" y="62.5">VCC4</text>
<text x="73.7" y="62.5">BUCK3</text>
<text x="82.5" y="61.2">VCC_IO</text>
<text x="27.9" y="66.3">Input</text>
<text x="27.9" y="68.1">5V/2A</text>
<text x="58.4" y="67.6">Power Manger</text>
<text x="26.7" y="82.8">Battery</text>
<text x="74.9" y="80.3">LDO1</text>
<text x="82.5" y="79">VCC_1V8_CODEC</text>
<text x="27.7" y="84.6">3.7V</text>
<text x="74.9" y="99.3">LDO2</text>
<text x="82.5" y="98">VCC_1V8</text>
<text x="55.9" y="103.1">VCC5</text>
<text x="38.1" y="110.7">VCC_IO</text>
<text x="74.9" y="128.5">LDO3</text>
<text x="96.5" y="136.1">VDD_10</text>
<text x="58.4" y="145">Gas Gauge</text>
<text x="81.3" y="148.8">LDO4</text>
<text x="90.2" y="147.6">VCCIO_SD</text>
<text x="58.4" y="152.7">VCC6</text>
<text x="81.3" y="153.9">LDO5</text>
<text x="90.2" y="152.7">VCCIO_3V3</text>
<text x="61" y="161.5">Boost</text>
<text x="81.3" y="159">LDO6</text>
</g>
<text font-size="1.5" x="275.3" y="198.6">Fuzhou Rockchip Electronics</text>
<g font-size="1.3">
<text x="259.5" y="201.5">Project:</text>
<text x="265.7" y="201.6">RK3308_AI-VA_MB_REF</text>
<text x="259.6" y="204">File:</text>
<text x="265.8" y="204.1">07.PowerDiagram-1Cell Battery</text>
</g>
<g font-size=".9">
<text x="30.7" y=".9">5</text>
<text x="89.5" y=".9">4</text>
<text x="148.4" y=".9">3</text>
<text x="207.3" y=".9">2</text>
<text x="266.2" y=".9">1</text>
<text x=".3" y="28">D</text>
<text x="296" y="28">D</text>
<text x=".3" y="79.8">C</text>
<text x="296" y="79.8">C</text>
<text x=".3" y="131.7">B</text>
<text x="296" y="131.7">B</text>
<text x=".3" y="183.5">A</text>
<text x="296" y="183.5">A</text>
<text x="30.7" y="209.6">5</text>
<text x="89.5" y="209.6">4</text>
<text x="148.4" y="209.6">3</text>
<text x="207.3" y="209.6">2</text>
<text x="259.6" y="207.9">Designed by:</text>
<text x="259.6" y="206.2">Date:</text>
<text x="266.2" y="209.6">1</text>
<text x="266.5" y="206.2">Wednesday, July 04, 2018</text>
<text x="266.6" y="207.9">Joseph</text>
<text x="284.9" y="207.9">Sheet:</text>
<text x="285" y="206.2">Rev:</text>
<text x="289.3" y="206.2">1.1</text>
<text x="289.7" y="207.9">8</text>
<text x="291.4" y="207.9">of 51</text>
</g>
</svg>
